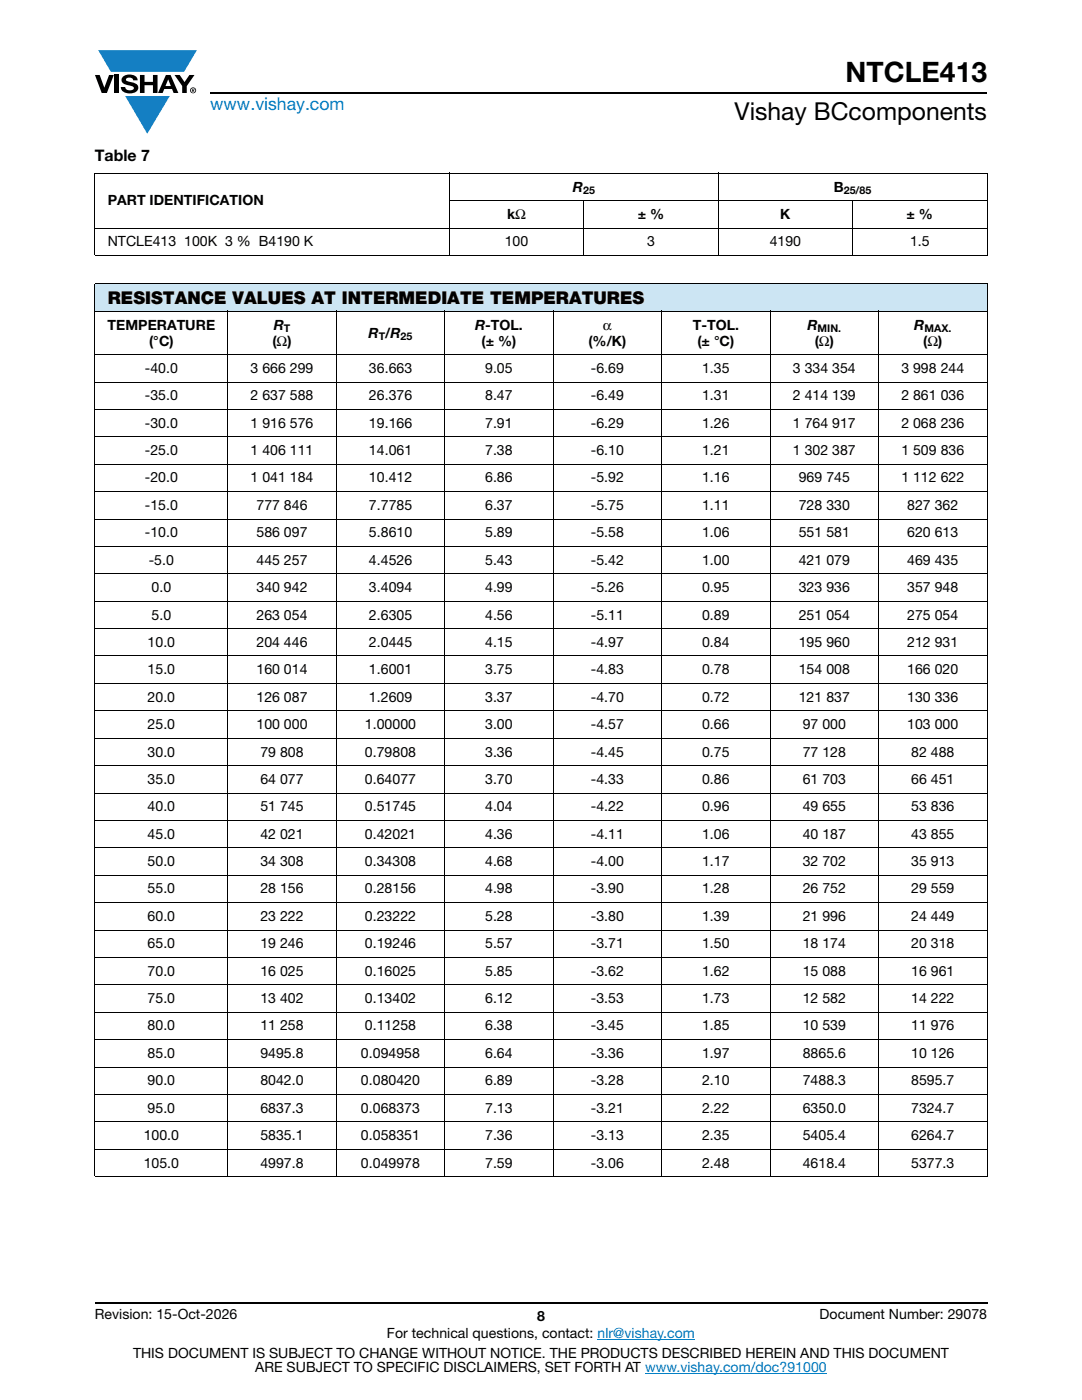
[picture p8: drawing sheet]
<svg xmlns="http://www.w3.org/2000/svg" width="216mm" height="279mm" viewBox="0 0 216 279" stroke-linecap="round" stroke-linejoin="round" font-family="sans-serif">
<g fill="#147fc3">
<path d="M19.6 10h19.7l-2.6 4.3h-1.1h-13.5z"/>
<path d="M25 19.2h8.9l-4.5 7.5z"/>
</g>
<g fill="#000">
<path d="M18.9 15h1l.9 2.5 1-2.5h.9l-1.4 3.6h-1zM22.9 15h.9v3.6h-.9zM24.6 15.3a2.1 2.1 0 0 1 2.8 .3l.1 .4h-.9a.79 .79 0 0 0-.7-.5 .79 .79 0 0 0-.8 .4l.3 .3 1 .2a1.08 1.08 0 0 1 1.2 1 1.08 1.08 0 0 1-1.1 1.2 1.73 1.73 0 0 1-2.4-1.2h.9a.96 .96 0 0 0 .8 .6 .96 .96 0 0 0 .9-.4 1.31 1.31 0 0 0-1.2-.6 1.03 1.03 0 0 1-1.1-.6 1.03 1.03 0 0 1 .2-1.1zM27.9 15h.9v1.3h1.7v-1.3h.9v3.6h-.9v-1.6h-1.7v1.6h-.9zM34.8 15h1.1l.9 1.4 1-1.4h1l-1.5 2.2v1.4h-.9v-1.4z"/>
<path d="M33.6 15.9l.5 1.3h-1.1zM33.1 15l-1.6 3.6h1l.3-.8h1.5l.3 .8h1l-1.6-3.6z"/>
<path d="M38.4 17.8h.2v.2h-.2zM38.3 17.7v.7h.1v-.3l.4 .3-.2-.3 .2-.2-.1-.2z"/>
<path d="M38.1 18a.46 .46 0 0 1 .9 0 .46 .46 0 0 1-.9 0zM37.9 18a.6 .6 0 0 0 1.2 0 .6 .6 0 0 0-1.2 0z"/>
</g>
<path d="M42 18.6h155M18.9 260h178.1" fill="none" stroke="#000" stroke-width=".36"/>
<path d="M119.2 267.3h19.5M128.7 274h36.3" fill="none" stroke="#007ec4" stroke-width=".2"/>
<path d="M18.9 56.6h178.1v5.5h-178.1z" fill="#cce5f3"/>
<g fill="#fff">
<path d="M18.9 70.8h26.6v5.4h-26.6z"/>
<path d="M45.5 70.8h21.6v5.4h-21.6z"/>
<path d="M67.1 70.8h21.7v5.4h-21.7z"/>
<path d="M88.8 70.8h21.6v5.4h-21.6z"/>
<path d="M110.4 70.8h21.6v5.4h-21.6z"/>
<path d="M132 70.8h21.7v5.4h-21.7z"/>
<path d="M153.7 70.8h21.6v5.4h-21.6z"/>
<path d="M175.3 70.8h21.7v5.4h-21.7z"/>
<path d="M18.9 76.2h26.6v5.5h-26.6z"/>
<path d="M45.5 76.2h21.6v5.5h-21.6z"/>
<path d="M67.1 76.2h21.7v5.5h-21.7z"/>
<path d="M88.8 76.2h21.6v5.5h-21.6z"/>
<path d="M110.4 76.2h21.6v5.5h-21.6z"/>
<path d="M132 76.2h21.7v5.5h-21.7z"/>
<path d="M153.7 76.2h21.6v5.5h-21.6z"/>
<path d="M175.3 76.2h21.7v5.5h-21.7z"/>
<path d="M18.9 81.7h26.6v5.5h-26.6z"/>
<path d="M45.5 81.7h21.6v5.5h-21.6z"/>
<path d="M67.1 81.7h21.7v5.5h-21.7z"/>
<path d="M88.8 81.7h21.6v5.5h-21.6z"/>
<path d="M110.4 81.7h21.6v5.5h-21.6z"/>
<path d="M132 81.7h21.7v5.5h-21.7z"/>
<path d="M153.7 81.7h21.6v5.5h-21.6z"/>
<path d="M175.3 81.7h21.7v5.5h-21.7z"/>
<path d="M18.9 87.2h26.6v5.4h-26.6z"/>
<path d="M45.5 87.2h21.6v5.4h-21.6z"/>
<path d="M67.1 87.2h21.7v5.4h-21.7z"/>
<path d="M88.8 87.2h21.6v5.4h-21.6z"/>
<path d="M110.4 87.2h21.6v5.4h-21.6z"/>
<path d="M132 87.2h21.7v5.4h-21.7z"/>
<path d="M153.7 87.2h21.6v5.4h-21.6z"/>
<path d="M175.3 87.2h21.7v5.4h-21.7z"/>
<path d="M18.9 92.6h26.6v5.5h-26.6z"/>
<path d="M45.5 92.6h21.6v5.5h-21.6z"/>
<path d="M67.1 92.6h21.7v5.5h-21.7z"/>
<path d="M88.8 92.6h21.6v5.5h-21.6z"/>
<path d="M110.4 92.6h21.6v5.5h-21.6z"/>
<path d="M132 92.6h21.7v5.5h-21.7z"/>
<path d="M153.7 92.6h21.6v5.5h-21.6z"/>
<path d="M175.3 92.6h21.7v5.5h-21.7z"/>
<path d="M18.9 98.1h26.6v5.5h-26.6z"/>
<path d="M45.5 98.1h21.6v5.5h-21.6z"/>
<path d="M67.1 98.1h21.7v5.5h-21.7z"/>
<path d="M88.8 98.1h21.6v5.5h-21.6z"/>
<path d="M110.4 98.1h21.6v5.5h-21.6z"/>
<path d="M132 98.1h21.7v5.5h-21.7z"/>
<path d="M153.7 98.1h21.6v5.5h-21.6z"/>
<path d="M175.3 98.1h21.7v5.5h-21.7z"/>
<path d="M18.9 103.6h26.6v5.5h-26.6z"/>
<path d="M45.5 103.6h21.6v5.5h-21.6z"/>
<path d="M67.1 103.6h21.7v5.5h-21.7z"/>
<path d="M88.8 103.6h21.6v5.5h-21.6z"/>
<path d="M110.4 103.6h21.6v5.5h-21.6z"/>
<path d="M132 103.6h21.7v5.5h-21.7z"/>
<path d="M153.7 103.6h21.6v5.5h-21.6z"/>
<path d="M175.3 103.6h21.7v5.5h-21.7z"/>
<path d="M18.9 109.1h26.6v5.4h-26.6z"/>
<path d="M45.5 109.1h21.6v5.4h-21.6z"/>
<path d="M67.1 109.1h21.7v5.4h-21.7z"/>
<path d="M88.8 109.1h21.6v5.4h-21.6z"/>
<path d="M110.4 109.1h21.6v5.4h-21.6z"/>
<path d="M132 109.1h21.7v5.4h-21.7z"/>
<path d="M153.7 109.1h21.6v5.4h-21.6z"/>
<path d="M175.3 109.1h21.7v5.4h-21.7z"/>
<path d="M18.9 114.5h26.6v5.5h-26.6z"/>
<path d="M45.5 114.5h21.6v5.5h-21.6z"/>
<path d="M67.1 114.5h21.7v5.5h-21.7z"/>
<path d="M88.8 114.5h21.6v5.5h-21.6z"/>
<path d="M110.4 114.5h21.6v5.5h-21.6z"/>
<path d="M132 114.5h21.7v5.5h-21.7z"/>
<path d="M153.7 114.5h21.6v5.5h-21.6z"/>
<path d="M175.3 114.5h21.7v5.5h-21.7z"/>
<path d="M18.9 120h26.6v5.5h-26.6z"/>
<path d="M45.5 120h21.6v5.5h-21.6z"/>
<path d="M67.1 120h21.7v5.5h-21.7z"/>
<path d="M88.8 120h21.6v5.5h-21.6z"/>
<path d="M110.4 120h21.6v5.5h-21.6z"/>
<path d="M132 120h21.7v5.5h-21.7z"/>
<path d="M153.7 120h21.6v5.5h-21.6z"/>
<path d="M175.3 120h21.7v5.5h-21.7z"/>
<path d="M18.9 125.5h26.6v5.4h-26.6z"/>
<path d="M45.5 125.5h21.6v5.4h-21.6z"/>
<path d="M67.1 125.5h21.7v5.4h-21.7z"/>
<path d="M88.8 125.5h21.6v5.4h-21.6z"/>
<path d="M110.4 125.5h21.6v5.4h-21.6z"/>
<path d="M132 125.5h21.7v5.4h-21.7z"/>
<path d="M153.7 125.5h21.6v5.4h-21.6z"/>
<path d="M175.3 125.5h21.7v5.4h-21.7z"/>
<path d="M18.9 130.9h26.6v5.5h-26.6z"/>
<path d="M45.5 130.9h21.6v5.5h-21.6z"/>
<path d="M67.1 130.9h21.7v5.5h-21.7z"/>
<path d="M88.8 130.9h21.6v5.5h-21.6z"/>
<path d="M110.4 130.9h21.6v5.5h-21.6z"/>
<path d="M132 130.9h21.7v5.5h-21.7z"/>
<path d="M153.7 130.9h21.6v5.5h-21.6z"/>
<path d="M175.3 130.9h21.7v5.5h-21.7z"/>
<path d="M18.9 136.4h26.6v5.5h-26.6z"/>
<path d="M45.5 136.4h21.6v5.5h-21.6z"/>
<path d="M67.1 136.4h21.7v5.5h-21.7z"/>
<path d="M88.8 136.4h21.6v5.5h-21.6z"/>
<path d="M110.4 136.4h21.6v5.5h-21.6z"/>
<path d="M132 136.4h21.7v5.5h-21.7z"/>
<path d="M153.7 136.4h21.6v5.5h-21.6z"/>
<path d="M175.3 136.4h21.7v5.5h-21.7z"/>
<path d="M18.9 141.9h26.6v5.4h-26.6z"/>
<path d="M45.5 141.9h21.6v5.4h-21.6z"/>
<path d="M67.1 141.9h21.7v5.4h-21.7z"/>
<path d="M88.8 141.9h21.6v5.4h-21.6z"/>
<path d="M110.4 141.9h21.6v5.4h-21.6z"/>
<path d="M132 141.9h21.7v5.4h-21.7z"/>
<path d="M153.7 141.9h21.6v5.4h-21.6z"/>
<path d="M175.3 141.9h21.7v5.4h-21.7z"/>
<path d="M18.9 147.3h26.6v5.5h-26.6z"/>
<path d="M45.5 147.3h21.6v5.5h-21.6z"/>
<path d="M67.1 147.3h21.7v5.5h-21.7z"/>
<path d="M88.8 147.3h21.6v5.5h-21.6z"/>
<path d="M110.4 147.3h21.6v5.5h-21.6z"/>
<path d="M132 147.3h21.7v5.5h-21.7z"/>
<path d="M153.7 147.3h21.6v5.5h-21.6z"/>
<path d="M175.3 147.3h21.7v5.5h-21.7z"/>
<path d="M18.9 152.8h26.6v5.5h-26.6z"/>
<path d="M45.5 152.8h21.6v5.5h-21.6z"/>
<path d="M67.1 152.8h21.7v5.5h-21.7z"/>
<path d="M88.8 152.8h21.6v5.5h-21.6z"/>
<path d="M110.4 152.8h21.6v5.5h-21.6z"/>
<path d="M132 152.8h21.7v5.5h-21.7z"/>
<path d="M153.7 152.8h21.6v5.5h-21.6z"/>
<path d="M175.3 152.8h21.7v5.5h-21.7z"/>
<path d="M18.9 158.3h26.6v5.4h-26.6z"/>
<path d="M45.5 158.3h21.6v5.4h-21.6z"/>
<path d="M67.1 158.3h21.7v5.4h-21.7z"/>
<path d="M88.8 158.3h21.6v5.4h-21.6z"/>
<path d="M110.4 158.3h21.6v5.4h-21.6z"/>
<path d="M132 158.3h21.7v5.4h-21.7z"/>
<path d="M153.7 158.3h21.6v5.4h-21.6z"/>
<path d="M175.3 158.3h21.7v5.4h-21.7z"/>
<path d="M18.9 163.7h26.6v5.5h-26.6z"/>
<path d="M45.5 163.7h21.6v5.5h-21.6z"/>
<path d="M67.1 163.7h21.7v5.5h-21.7z"/>
<path d="M88.8 163.7h21.6v5.5h-21.6z"/>
<path d="M110.4 163.7h21.6v5.5h-21.6z"/>
<path d="M132 163.7h21.7v5.5h-21.7z"/>
<path d="M153.7 163.7h21.6v5.5h-21.6z"/>
<path d="M175.3 163.7h21.7v5.5h-21.7z"/>
<path d="M18.9 169.2h26.6v5.5h-26.6z"/>
<path d="M45.5 169.2h21.6v5.5h-21.6z"/>
<path d="M67.1 169.2h21.7v5.5h-21.7z"/>
<path d="M88.8 169.2h21.6v5.5h-21.6z"/>
<path d="M110.4 169.2h21.6v5.5h-21.6z"/>
<path d="M132 169.2h21.7v5.5h-21.7z"/>
<path d="M153.7 169.2h21.6v5.5h-21.6z"/>
<path d="M175.3 169.2h21.7v5.5h-21.7z"/>
<path d="M18.9 174.7h26.6v5.4h-26.6z"/>
<path d="M45.5 174.7h21.6v5.4h-21.6z"/>
<path d="M67.1 174.7h21.7v5.4h-21.7z"/>
<path d="M88.8 174.7h21.6v5.4h-21.6z"/>
<path d="M110.4 174.7h21.6v5.4h-21.6z"/>
<path d="M132 174.7h21.7v5.4h-21.7z"/>
<path d="M153.7 174.7h21.6v5.4h-21.6z"/>
<path d="M175.3 174.7h21.7v5.4h-21.7z"/>
<path d="M18.9 180.1h26.6v5.5h-26.6z"/>
<path d="M45.5 180.1h21.6v5.5h-21.6z"/>
<path d="M67.1 180.1h21.7v5.5h-21.7z"/>
<path d="M88.8 180.1h21.6v5.5h-21.6z"/>
<path d="M110.4 180.1h21.6v5.5h-21.6z"/>
<path d="M132 180.1h21.7v5.5h-21.7z"/>
<path d="M153.7 180.1h21.6v5.5h-21.6z"/>
<path d="M175.3 180.1h21.7v5.5h-21.7z"/>
<path d="M18.9 185.6h26.6v5.5h-26.6z"/>
<path d="M45.5 185.6h21.6v5.5h-21.6z"/>
<path d="M67.1 185.6h21.7v5.5h-21.7z"/>
<path d="M88.8 185.6h21.6v5.5h-21.6z"/>
<path d="M110.4 185.6h21.6v5.5h-21.6z"/>
<path d="M132 185.6h21.7v5.5h-21.7z"/>
<path d="M153.7 185.6h21.6v5.5h-21.6z"/>
<path d="M175.3 185.6h21.7v5.5h-21.7z"/>
<path d="M18.9 191.1h26.6v5.5h-26.6z"/>
<path d="M45.5 191.1h21.6v5.5h-21.6z"/>
<path d="M67.1 191.1h21.7v5.5h-21.7z"/>
<path d="M88.8 191.1h21.6v5.5h-21.6z"/>
<path d="M110.4 191.1h21.6v5.5h-21.6z"/>
<path d="M132 191.1h21.7v5.5h-21.7z"/>
<path d="M153.7 191.1h21.6v5.5h-21.6z"/>
<path d="M175.3 191.1h21.7v5.5h-21.7z"/>
<path d="M18.9 196.6h26.6v5.4h-26.6z"/>
<path d="M45.5 196.6h21.6v5.4h-21.6z"/>
<path d="M67.1 196.6h21.7v5.4h-21.7z"/>
<path d="M88.8 196.6h21.6v5.4h-21.6z"/>
<path d="M110.4 196.6h21.6v5.4h-21.6z"/>
<path d="M132 196.6h21.7v5.4h-21.7z"/>
<path d="M153.7 196.6h21.6v5.4h-21.6z"/>
<path d="M175.3 196.6h21.7v5.4h-21.7z"/>
<path d="M18.9 202h26.6v5.5h-26.6z"/>
<path d="M45.5 202h21.6v5.5h-21.6z"/>
<path d="M67.1 202h21.7v5.5h-21.7z"/>
<path d="M88.8 202h21.6v5.5h-21.6z"/>
<path d="M110.4 202h21.6v5.5h-21.6z"/>
<path d="M132 202h21.7v5.5h-21.7z"/>
<path d="M153.7 202h21.6v5.5h-21.6z"/>
<path d="M175.3 202h21.7v5.5h-21.7z"/>
<path d="M18.9 207.5h26.6v5.5h-26.6z"/>
<path d="M45.5 207.5h21.6v5.5h-21.6z"/>
<path d="M67.1 207.5h21.7v5.5h-21.7z"/>
<path d="M88.8 207.5h21.6v5.5h-21.6z"/>
<path d="M110.4 207.5h21.6v5.5h-21.6z"/>
<path d="M132 207.5h21.7v5.5h-21.7z"/>
<path d="M153.7 207.5h21.6v5.5h-21.6z"/>
<path d="M175.3 207.5h21.7v5.5h-21.7z"/>
<path d="M18.9 213h26.6v5.4h-26.6z"/>
<path d="M45.5 213h21.6v5.4h-21.6z"/>
<path d="M67.1 213h21.7v5.4h-21.7z"/>
<path d="M88.8 213h21.6v5.4h-21.6z"/>
<path d="M110.4 213h21.6v5.4h-21.6z"/>
<path d="M132 213h21.7v5.4h-21.7z"/>
<path d="M153.7 213h21.6v5.4h-21.6z"/>
<path d="M175.3 213h21.7v5.4h-21.7z"/>
<path d="M18.9 218.4h26.6v5.5h-26.6z"/>
<path d="M45.5 218.4h21.6v5.5h-21.6z"/>
<path d="M67.1 218.4h21.7v5.5h-21.7z"/>
<path d="M88.8 218.4h21.6v5.5h-21.6z"/>
<path d="M110.4 218.4h21.6v5.5h-21.6z"/>
<path d="M132 218.4h21.7v5.5h-21.7z"/>
<path d="M153.7 218.4h21.6v5.5h-21.6z"/>
<path d="M175.3 218.4h21.7v5.5h-21.7z"/>
<path d="M18.9 223.9h26.6v5.5h-26.6z"/>
<path d="M45.5 223.9h21.6v5.5h-21.6z"/>
<path d="M67.1 223.9h21.7v5.5h-21.7z"/>
<path d="M88.8 223.9h21.6v5.5h-21.6z"/>
<path d="M110.4 223.9h21.6v5.5h-21.6z"/>
<path d="M132 223.9h21.7v5.5h-21.7z"/>
<path d="M153.7 223.9h21.6v5.5h-21.6z"/>
<path d="M175.3 223.9h21.7v5.5h-21.7z"/>
<path d="M18.9 229.4h26.6v5.4h-26.6z"/>
<path d="M45.5 229.4h21.6v5.4h-21.6z"/>
<path d="M67.1 229.4h21.7v5.4h-21.7z"/>
<path d="M88.8 229.4h21.6v5.4h-21.6z"/>
<path d="M110.4 229.4h21.6v5.4h-21.6z"/>
<path d="M132 229.4h21.7v5.4h-21.7z"/>
<path d="M153.7 229.4h21.6v5.4h-21.6z"/>
<path d="M175.3 229.4h21.7v5.4h-21.7z"/>
</g>
<g fill="none" stroke="#000" stroke-width=".2">
<path d="M18.9 34.6h178.1M18.9 34.7v16.2M89.7 34.5v16.6M116.5 40v11.1M143.3 34.5v16.6M170.1 40v11.1M197 34.7v16.2M18.9 45.5h178.1M18.9 51h178.1M18.9 56.6h178.1M18.9 56.7v178M89.6 40h107.4"/>
<path d="M197 56.7v178M18.9 62.1h178.1M18.9 70.8h178.1M18.9 76.2h178.1M45.5 62v172.9M67.1 62v172.9M88.8 62v172.9M110.4 62v172.9M132 62v172.9M153.7 62v172.9M175.3 62v172.9M18.9 81.7h178.1"/>
<path d="M18.9 87.2h178.1M18.9 92.6h178.1M18.9 98.1h178.1M18.9 103.6h178.1M18.9 109.1h178.1M18.9 114.5h178.1M18.9 120h178.1M18.9 125.5h178.1M18.9 130.9h178.1M18.9 136.4h178.1M18.9 141.9h178.1M18.9 147.3h178.1"/>
<path d="M18.9 152.8h178.1M18.9 158.3h178.1M18.9 163.7h178.1M18.9 169.2h178.1M18.9 174.7h178.1M18.9 180.1h178.1M18.9 185.6h178.1M18.9 191.1h178.1M18.9 196.6h178.1M18.9 202h178.1M18.9 207.5h178.1M18.9 213h178.1"/>
<path d="M18.9 218.4h178.1M18.9 223.9h178.1M18.9 229.4h178.1M18.9 234.8h178.1"/>
</g>
<text font-size="5.6" x="168.7" y="16.4">NTCLE413</text>
<text font-size="4.9" x="146.6" y="24">Vishay BCcomponents</text>
<text font-size="3.5" fill="#007ec4" x="42" y="21.9">www.vishay.com</text>
<text font-size="3.5" x="21.5" y="60.7">RESISTANCE VALUES AT INTERMEDIATE TEMPERATURES</text>
<text font-size="3.2" x="18.9" y="32.1">Table 7</text>
<g font-size="2.8">
<text x="21.5" y="41">PART IDENTIFICATION</text>
<text x="114.3" y="38.2">R</text>
<text x="166.4" y="38.2">B</text>
<text x="101.2" y="43.7">kΩ</text>
<text x="127.3" y="43.7">± %</text>
<text x="155.7" y="43.7">K</text>
<text x="180.9" y="43.7">± %</text>
<text x="21.5" y="49.2">NTCLE413 100K 3 % B4190 K</text>
<text x="100.7" y="49.2">100</text>
<text x="129.1" y="49.2">3</text>
<text x="153.6" y="49.2">4190</text>
<text x="181.6" y="49.2">1.5</text>
<text x="21.5" y="65.8">TEMPERATURE</text>
<text x="54.6" y="65.8">R</text>
<text x="94.8" y="65.8">R-TOL.</text>
<text x="120.3" y="65.8">α</text>
<text x="138.2" y="65.8">T-TOL.</text>
<text x="161.1" y="65.8">R</text>
<text x="182.4" y="65.8">R</text>
<text x="29.8" y="69">(°C)</text>
<text x="54.4" y="69">(Ω)</text>
<text x="73.5" y="67.4">R /R</text>
<text x="96.1" y="69">(± %)</text>
<text x="117.4" y="69">(%/K)</text>
<text x="139.2" y="69">(± °C)</text>
<text x="162.6" y="69">(Ω)</text>
<text x="184.2" y="69">(Ω)</text>
<text x="28.9" y="74.4">-40.0</text>
<text x="50" y="74.4">3 666 299</text>
<text x="73.6" y="74.4">36.663</text>
<text x="96.8" y="74.4">9.05</text>
<text x="117.9" y="74.4">-6.69</text>
<text x="140.1" y="74.4">1.35</text>
<text x="158.2" y="74.4">3 334 354</text>
<text x="179.9" y="74.4">3 998 244</text>
<text x="28.9" y="79.9">-35.0</text>
<text x="50" y="79.9">2 637 588</text>
<text x="73.6" y="79.9">26.376</text>
<text x="96.8" y="79.9">8.47</text>
<text x="117.9" y="79.9">-6.49</text>
<text x="140.1" y="79.9">1.31</text>
<text x="158.2" y="79.9">2 414 139</text>
<text x="179.9" y="79.9">2 861 036</text>
<text x="28.9" y="85.4">-30.0</text>
<text x="50" y="85.4">1 916 576</text>
<text x="73.6" y="85.4">19.166</text>
<text x="96.8" y="85.4">7.91</text>
<text x="117.9" y="85.4">-6.29</text>
<text x="140.1" y="85.4">1.26</text>
<text x="158.2" y="85.4">1 764 917</text>
<text x="179.9" y="85.4">2 068 236</text>
<text x="28.9" y="90.8">-25.0</text>
<text x="50" y="90.8">1 406 111</text>
<text x="73.6" y="90.8">14.061</text>
<text x="96.8" y="90.8">7.38</text>
<text x="117.9" y="90.8">-6.10</text>
<text x="140.1" y="90.8">1.21</text>
<text x="158.2" y="90.8">1 302 387</text>
<text x="179.9" y="90.8">1 509 836</text>
<text x="28.9" y="96.3">-20.0</text>
<text x="28.9" y="101.8">-15.0</text>
<text x="50" y="96.3">1 041 184</text>
<text x="51.2" y="101.8">777 846</text>
<text x="73.6" y="96.3">10.412</text>
<text x="73.6" y="101.8">7.7785</text>
<text x="96.8" y="96.3">6.86</text>
<text x="96.8" y="101.8">6.37</text>
<text x="117.9" y="96.3">-5.92</text>
<text x="117.9" y="101.8">-5.75</text>
<text x="140.1" y="96.3">1.16</text>
<text x="140.1" y="101.8">1.11</text>
<text x="159.4" y="96.3">969 745</text>
<text x="159.4" y="101.8">728 330</text>
<text x="179.9" y="96.3">1 112 622</text>
<text x="181" y="101.8">827 362</text>
<text x="28.9" y="107.2">-10.0</text>
<text x="51.2" y="107.2">586 097</text>
<text x="73.6" y="107.2">5.8610</text>
<text x="96.8" y="107.2">5.89</text>
<text x="117.9" y="107.2">-5.58</text>
<text x="140.1" y="107.2">1.06</text>
<text x="159.4" y="107.2">551 581</text>
<text x="181" y="107.2">620 613</text>
<text x="29.7" y="112.7">-5.0</text>
<text x="51.2" y="112.7">445 257</text>
<text x="73.6" y="112.7">4.4526</text>
<text x="96.8" y="112.7">5.43</text>
<text x="117.9" y="112.7">-5.42</text>
<text x="140.1" y="112.7">1.00</text>
<text x="159.4" y="112.7">421 079</text>
<text x="181" y="112.7">469 435</text>
<text x="30.2" y="118.2">0.0</text>
<text x="51.2" y="118.2">340 942</text>
<text x="73.6" y="118.2">3.4094</text>
<text x="96.8" y="118.2">4.99</text>
<text x="117.9" y="118.2">-5.26</text>
<text x="140.1" y="118.2">0.95</text>
<text x="159.4" y="118.2">323 936</text>
<text x="181" y="118.2">357 948</text>
<text x="30.2" y="123.6">5.0</text>
<text x="51.2" y="123.6">263 054</text>
<text x="73.6" y="123.6">2.6305</text>
<text x="96.8" y="123.6">4.56</text>
<text x="117.9" y="123.6">-5.11</text>
<text x="140.1" y="123.6">0.89</text>
<text x="159.4" y="123.6">251 054</text>
<text x="181" y="123.6">275 054</text>
<text x="29.5" y="129.1">10.0</text>
<text x="51.2" y="129.1">204 446</text>
<text x="73.6" y="129.1">2.0445</text>
<text x="96.8" y="129.1">4.15</text>
<text x="117.9" y="129.1">-4.97</text>
<text x="140.1" y="129.1">0.84</text>
<text x="159.4" y="129.1">195 960</text>
<text x="181" y="129.1">212 931</text>
<text x="29.5" y="134.6">15.0</text>
<text x="51.2" y="134.6">160 014</text>
<text x="73.6" y="134.6">1.6001</text>
<text x="96.8" y="134.6">3.75</text>
<text x="117.9" y="134.6">-4.83</text>
<text x="140.1" y="134.6">0.78</text>
<text x="159.4" y="134.6">154 008</text>
<text x="181" y="134.6">166 020</text>
<text x="29.5" y="140">20.0</text>
<text x="51.2" y="140">126 087</text>
<text x="73.6" y="140">1.2609</text>
<text x="96.8" y="140">3.37</text>
<text x="117.9" y="140">-4.70</text>
<text x="140.1" y="140">0.72</text>
<text x="159.4" y="140">121 837</text>
<text x="181" y="140">130 336</text>
<text x="29.5" y="145.5">25.0</text>
<text x="51.2" y="145.5">100 000</text>
<text x="72.8" y="145.5">1.00000</text>
<text x="96.8" y="145.5">3.00</text>
<text x="117.9" y="145.5">-4.57</text>
<text x="140.1" y="145.5">0.66</text>
<text x="160.2" y="145.5">97 000</text>
<text x="181" y="145.5">103 000</text>
<text x="29.5" y="151">30.0</text>
<text x="52" y="151">79 808</text>
<text x="72.8" y="151">0.79808</text>
<text x="96.8" y="151">3.36</text>
<text x="117.9" y="151">-4.45</text>
<text x="140.1" y="151">0.75</text>
<text x="160.2" y="151">77 128</text>
<text x="181.8" y="151">82 488</text>
<text x="29.5" y="156.4">35.0</text>
<text x="29.5" y="161.9">40.0</text>
<text x="52" y="156.4">64 077</text>
<text x="52" y="161.9">51 745</text>
<text x="72.8" y="156.4">0.64077</text>
<text x="72.8" y="161.9">0.51745</text>
<text x="96.8" y="156.4">3.70</text>
<text x="96.8" y="161.9">4.04</text>
<text x="117.9" y="156.4">-4.33</text>
<text x="117.9" y="161.9">-4.22</text>
<text x="140.1" y="156.4">0.86</text>
<text x="140.1" y="161.9">0.96</text>
<text x="160.2" y="156.4">61 703</text>
<text x="160.2" y="161.9">49 655</text>
<text x="181.8" y="156.4">66 451</text>
<text x="181.8" y="161.9">53 836</text>
<text x="29.5" y="167.4">45.0</text>
<text x="52" y="167.4">42 021</text>
<text x="72.8" y="167.4">0.42021</text>
<text x="96.8" y="167.4">4.36</text>
<text x="117.9" y="167.4">-4.11</text>
<text x="140.1" y="167.4">1.06</text>
<text x="160.2" y="167.4">40 187</text>
<text x="181.8" y="167.4">43 855</text>
<text x="29.5" y="172.8">50.0</text>
<text x="52" y="172.8">34 308</text>
<text x="72.8" y="172.8">0.34308</text>
<text x="96.8" y="172.8">4.68</text>
<text x="117.9" y="172.8">-4.00</text>
<text x="140.1" y="172.8">1.17</text>
<text x="160.2" y="172.8">32 702</text>
<text x="181.8" y="172.8">35 913</text>
<text x="29.5" y="178.3">55.0</text>
<text x="52" y="178.3">28 156</text>
<text x="72.8" y="178.3">0.28156</text>
<text x="96.8" y="178.3">4.98</text>
<text x="117.9" y="178.3">-3.90</text>
<text x="140.1" y="178.3">1.28</text>
<text x="160.2" y="178.3">26 752</text>
<text x="181.8" y="178.3">29 559</text>
<text x="29.5" y="183.8">60.0</text>
<text x="52" y="183.8">23 222</text>
<text x="72.8" y="183.8">0.23222</text>
<text x="96.8" y="183.8">5.28</text>
<text x="117.9" y="183.8">-3.80</text>
<text x="140.1" y="183.8">1.39</text>
<text x="160.2" y="183.8">21 996</text>
<text x="181.8" y="183.8">24 449</text>
<text x="29.5" y="189.3">65.0</text>
<text x="52" y="189.3">19 246</text>
<text x="72.8" y="189.3">0.19246</text>
<text x="96.8" y="189.3">5.57</text>
<text x="117.9" y="189.3">-3.71</text>
<text x="140.1" y="189.3">1.50</text>
<text x="160.2" y="189.3">18 174</text>
<text x="181.8" y="189.3">20 318</text>
<text x="29.5" y="194.7">70.0</text>
<text x="52" y="194.7">16 025</text>
<text x="72.8" y="194.7">0.16025</text>
<text x="96.8" y="194.7">5.85</text>
<text x="117.9" y="194.7">-3.62</text>
<text x="140.1" y="194.7">1.62</text>
<text x="160.2" y="194.7">15 088</text>
<text x="181.8" y="194.7">16 961</text>
<text x="29.5" y="200.2">75.0</text>
<text x="52" y="200.2">13 402</text>
<text x="72.8" y="200.2">0.13402</text>
<text x="96.8" y="200.2">6.12</text>
<text x="117.9" y="200.2">-3.53</text>
<text x="140.1" y="200.2">1.73</text>
<text x="160.2" y="200.2">12 582</text>
<text x="181.8" y="200.2">14 222</text>
<text x="29.5" y="205.7">80.0</text>
<text x="52" y="205.7">11 258</text>
<text x="72.8" y="205.7">0.11258</text>
<text x="96.8" y="205.7">6.38</text>
<text x="117.9" y="205.7">-3.45</text>
<text x="140.1" y="205.7">1.85</text>
<text x="160.2" y="205.7">10 539</text>
<text x="181.8" y="205.7">11 976</text>
<text x="29.5" y="211.1">85.0</text>
<text x="52" y="211.1">9495.8</text>
<text x="72" y="211.1">0.094958</text>
<text x="96.8" y="211.1">6.64</text>
<text x="117.9" y="211.1">-3.36</text>
<text x="140.1" y="211.1">1.97</text>
<text x="160.2" y="211.1">8865.6</text>
<text x="181.8" y="211.1">10 126</text>
<text x="29.5" y="216.6">90.0</text>
<text x="52" y="216.6">8042.0</text>
<text x="72" y="216.6">0.080420</text>
<text x="96.8" y="216.6">6.89</text>
<text x="117.9" y="216.6">-3.28</text>
<text x="140.1" y="216.6">2.10</text>
<text x="160.2" y="216.6">7488.3</text>
<text x="181.8" y="216.6">8595.7</text>
<text x="28.7" y="227.5">100.0</text>
<text x="29.5" y="222.1">95.0</text>
<text x="52" y="222.1">6837.3</text>
<text x="52" y="227.5">5835.1</text>
<text x="72" y="222.1">0.068373</text>
<text x="72" y="227.5">0.058351</text>
<text x="96.8" y="222.1">7.13</text>
<text x="96.8" y="227.5">7.36</text>
<text x="117.9" y="222.1">-3.21</text>
<text x="117.9" y="227.5">-3.13</text>
<text x="140.1" y="222.1">2.22</text>
<text x="140.1" y="227.5">2.35</text>
<text x="160.2" y="222.1">6350.0</text>
<text x="160.2" y="227.5">5405.4</text>
<text x="181.8" y="222.1">7324.7</text>
<text x="181.8" y="227.5">6264.7</text>
<text x="28.7" y="233">105.0</text>
<text x="52" y="233">4997.8</text>
<text x="72" y="233">0.049978</text>
<text x="96.8" y="233">7.59</text>
<text x="117.9" y="233">-3.06</text>
<text x="140.1" y="233">2.48</text>
<text x="160.2" y="233">4618.4</text>
<text x="181.8" y="233">5377.3</text>
<text x="18.9" y="263.3">Revision: 15-Oct-2026</text>
<text x="107.2" y="263.6">8</text>
<text x="163.6" y="263.3">Document Number: 29078</text>
<text x="77.2" y="267.1">For technical questions, contact: nlr@vishay.com</text>
<text x="26.5" y="271">THIS DOCUMENT IS SUBJECT TO CHANGE WITHOUT NOTICE. THE PRODUCTS DESCRIBED HEREIN AND THIS DOCUMENT</text>
<text x="50.9" y="273.8">ARE SUBJECT TO SPECIFIC DISCLAIMERS, SET FORTH AT www.vishay.com/doc?91000</text>
</g>
<g font-size="2.1">
<text x="116.4" y="38.7">25</text>
<text x="168.4" y="38.7">25/85</text>
<text x="56.6" y="66.3">T</text>
<text x="75.6" y="67.9">T</text>
<text x="79.9" y="67.9">25</text>
<text x="163.2" y="66.3">MIN.</text>
<text x="184.5" y="66.3">MAX.</text>
</g>
</svg>
